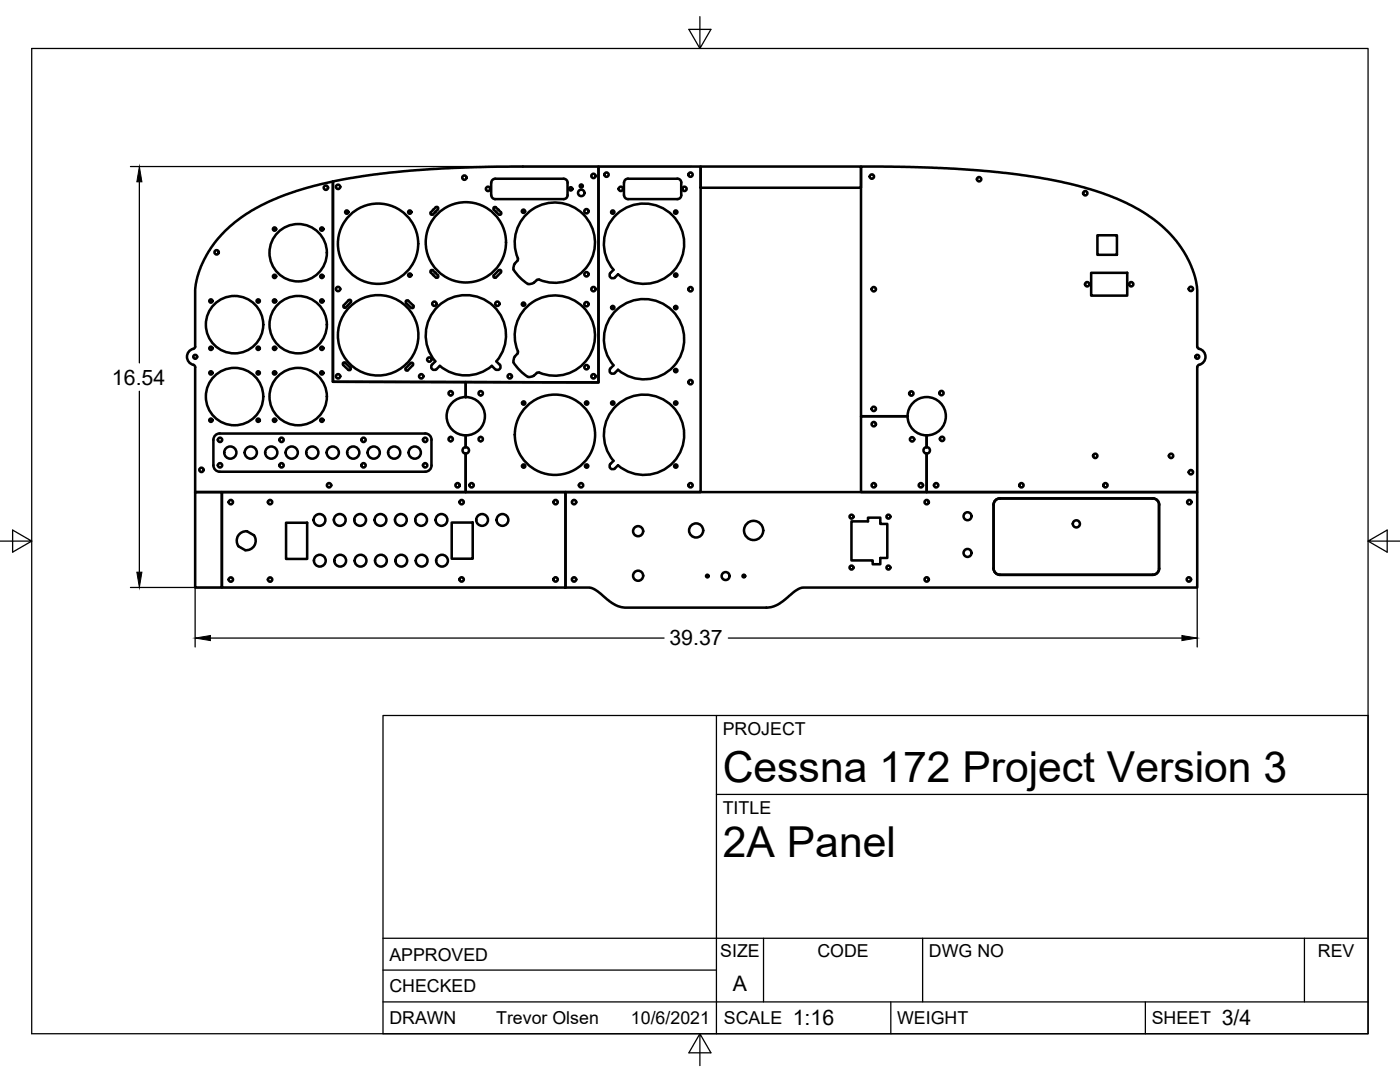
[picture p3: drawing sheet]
<svg xmlns="http://www.w3.org/2000/svg" width="279mm" height="216mm" viewBox="0 0 279 216" stroke-linecap="round" stroke-linejoin="round" font-family="sans-serif">
<!-- layer: Visible -->
<g fill="none" stroke="#000" stroke-width=".51">
<path d="M66.4 36.2l3.5-.7 6-.8 5.9-.6 6.5-.5 11.3-.3 19.8-.1v43.1l-53-.1zM98 38.9a.79 .79 0 0 0 .8 .8h13.7M112.5 35.7h-13.7a.79 .79 0 0 0-.8 .8v2.4M112.5 35.7a.79 .79 0 0 1 .8 .8M113.3 36.5v2.4M113.3 38.9a.79 .79 0 0 1-.8 .8M124.5 36.4v2.5M124.5 38.9a.79 .79 0 0 0 .8 .8h9.9a.79 .79 0 0 0 .8-.8M125.3 35.7h9.9M125.3 35.6a.79 .79 0 0 0-.8 .8M135.2 35.6a.79 .79 0 0 1 .8 .8M136 36.4v2.5"/>
<path d="M139.8 33.2h32v4.3h-32zM86.4 42l-.4 .3a.31 .31 0 0 0 0 .5 .31 .31 0 0 0 .4 0l.4-.4M86.5 41.8l.4-.4a.31 .31 0 0 1 .5 0 .31 .31 0 0 1 0 .4l-.6 .6M86.5 41.8l-.1 .1M86.8 54.4l-.4-.4a.31 .31 0 0 0-.4 0 .31 .31 0 0 0 0 .4l.5 .5M86.8 54.3l.6 .6M87.4 54.9a.31 .31 0 0 1 0 .4 .31 .31 0 0 1-.4 0l-.5-.4M99.4 41.8l-.4-.4a.31 .31 0 0 0-.4 0 .31 .31 0 0 0 0 .4l.5 .6M99.4 41.8l.5 .5M99.5 53.9a.31 .31 0 0 1 .4 0 .31 .31 0 0 1 0 .5l-.9 .9a.3 .3 0 0 1-.4 .1 .3 .3 0 0 1 0-.5zM100 42.3a.31 .31 0 0 1 0 .5 .31 .31 0 0 1-.5 0l-.4-.4M102.7 52.6l-.1 .3a1.48 1.48 0 0 0 .6 1.8l1.7 1.6a1.28 1.28 0 0 0 1.6 .1"/>
<path d="M103.3 52l-.6 .6M103.3 51.5a8 8 0 0 1 6.5-11 8 8 0 0 1 8.9 9.2 8 8 0 0 1-11.2 6.1l-.4 .1M103.4 51.5l-.1 .5M107.1 55.9l-.6 .5M123.1 42.7a8 8 0 0 1 11.1 .3 8 8 0 0 1 .2 11.1 8 8 0 0 1-11.1 .6l-.6 .7a.65 .65 0 0 1-.9 0 .65 .65 0 0 1 0-1l.6-.6a8 8 0 0 1 .7-11.1zM217.8 54.4h7.2v4.6h-7.2zM219 46.9h3.9v3.9h-3.9zM68.9 72.4l1 1M68.9 72.4a.31 .31 0 0 0-.4 0 .31 .31 0 0 0 0 .4l1 1a.31 .31 0 0 0 .4 0 .31 .31 0 0 0 0-.5M69.8 61.2a8 8 0 0 0 0 11.4 8 8 0 0 0 11.3 0M69.8 61.3a8 8 0 0 1 11.4-.1 8 8 0 0 1-.1 11.4M70 60.3l-1 1"/>
<path d="M70 60.3a.31 .31 0 0 0 0-.4 .31 .31 0 0 0-.4 0l-1 1a.3 .3 0 0 0 0 .4 .3 .3 0 0 0 .4 0M81 73.4a.31 .31 0 0 0 0 .5 .31 .31 0 0 0 .4 0M81 60.5l1 .9M81.1 60.5a.3 .3 0 0 1-.1-.5 .3 .3 0 0 1 .5 0l1 1a.31 .31 0 0 1 0 .4 .31 .31 0 0 1-.4 0M81.9 72.5l-.9 1M81.9 72.5a.31 .31 0 0 1 .5 0 .31 .31 0 0 1 0 .4l-1 1M92.9 79.2v-3l26.5 .1v-43.1h20.4v65h-46.9v-7.7M92.9 79.2v-3h-26.5v-40l-3.7 .9-3.6 1-3.6 1.4-3.5 1.5-2.8 1.7-2.4 1.7-1.9 1.8-1.8 1.9-1.4 2-1.4 2.6-.7 1.8-.5 2.1-.2 1.2 .1 11.4-.2 .3a1.7 1.7 0 0 0-1.5 1.7 1.7 1.7 0 0 0 1.5 1.7l.1 .4v24.9h54v-7.7M93 79.2a3.8 3.8 0 0 1 3.8 3.8 3.8 3.8 0 0 1-3.8 3.9M93 79.2a3.8 3.8 0 0 0-3.9 3.8 3.8 3.8 0 0 0 3.9 3.9M98.2 73a8 8 0 0 1-10.4 0l-.7 .7M99.1 72.1l.6 .6"/>
<path d="M99.1 72.1a8 8 0 0 0-.6-11 8 8 0 0 0-11 0 8 8 0 0 0-.6 11l-.7 .6a.64 .64 0 0 0 0 1 .64 .64 0 0 0 .9-.1M99.7 72.7a.65 .65 0 0 1 0 .9 .65 .65 0 0 1-.9 0l-.7-.6M103.3 70.1a8 8 0 0 1 6.5-11.1 8 8 0 0 1 8.9 9.2 8 8 0 0 1-11.2 6.1l-.4 .1M103.4 70.1v.3a1.73 1.73 0 0 0-.2 2.9l1.2 1.2 1 .7M106.5 74.9l-.5 .3h-.6M107.1 74.4l-.6 .6M123.1 61.8a8 8 0 0 1 11.1 .2 8 8 0 0 1 .2 11.1 8 8 0 0 1-11.1 .7l-.6 .6a.64 .64 0 0 1-.9 0 .64 .64 0 0 1 0-.9l.6-.6a8 8 0 0 1 .7-11.1zM38.9 98.2h5.4v19h-5.4zM43.9 86.5h40.9M43.9 86.5a1.28 1.28 0 0 0-1.3 1.3v5a1.28 1.28 0 0 0 1.3 1.3h40.9M44.3 98.2h68.6v19h-68.6zM84.8 86.5a1.25 1.25 0 0 1 1.3 1.3v5a1.28 1.28 0 0 1-1.3 1.3"/>
<path d="M92.9 86.9v2.3M112.9 98.2h126v19h-78.7l-1.4 .7-3.5 2.7-.8 .4-1.3 .2h-29.1l-.8-.3-1.1-.5-2.9-2.4-1.3-.7-5.1-.1zM123.1 80.9a8 8 0 0 1 11.1 .2 8 8 0 0 1 .2 11.1 8 8 0 0 1-11.1 .6l-.6 .7a.64 .64 0 0 1-.9 0 .64 .64 0 0 1 0-.9l.6-.7a8 8 0 0 1 .7-11zM181.1 83.1h-9.3v-49.9l9.9 .1 8.7 .4 7.1 .5 7.3 .9 6.8 1.1 4.6 1.2 5.2 1.7 4.5 2 3.9 2.4 3 2.5 2.6 2.9 1.9 3.3 1 2.3 .6 2.8v11.9a.78 .78 0 0 0 .8 .6 1.69 1.69 0 0 1 .8 1.7 1.69 1.69 0 0 1-1.4 1.4l-.2 .4v24.9h-54v-7.7M181.1 83.1h-9.3v15.1h13.1v-7.7M181.1 83a3.8 3.8 0 0 1 3.8-3.8 3.8 3.8 0 0 1 3.9 3.8 3.8 3.8 0 0 1-3.9 3.9M181.1 83a3.8 3.8 0 0 0 3.8 3.9M184.9 86.9v2.3M199.6 99.5h30.4M199.6 99.4a1.28 1.28 0 0 0-1.3 1.3v12.7M230 99.4a1.28 1.28 0 0 1 1.3 1.3M49.3 106l1.4 .8"/>
<path d="M49.3 106a1.89 1.89 0 0 0-1.8 .9 1.89 1.89 0 0 0 .1 2.1l1.4 .8M50.7 106.8a1.89 1.89 0 0 1 .1 2 1.89 1.89 0 0 1-1.8 1M57.1 104.3h4.2v7.2h-4.2zM90.1 104.3h4.2v7.2h-4.2zM169.9 104h3.3v-.7h2.5v1.2h1.4v6.8h-1.4v1.3h-1.5v-.8h-4.3zM231.3 100.7v12.7M231.3 113.4a1.28 1.28 0 0 1-1.3 1.3h-30.4a1.28 1.28 0 0 1-1.3-1.3"/>
<circle cx="65" cy="37.5" r=".43"/>
<circle cx="67.5" cy="37.3" r=".43"/>
<circle cx="92.7" cy="35.4" r=".43"/>
<circle cx="97.4" cy="37.7" r=".43"/>
<circle cx="113.9" cy="37.7" r=".33"/>
<circle cx="116" cy="38.5" r=".65"/>
<circle cx="116" cy="37.1" r=".31"/>
<circle cx="118.4" cy="35.1" r=".43"/>
<circle cx="121" cy="34.9" r=".43"/>
<circle cx="123.9" cy="37.7" r=".43"/>
<circle cx="136.6" cy="37.7" r=".43"/>
<circle cx="137.8" cy="34.9" r=".43"/>
<circle cx="174" cy="35.2" r=".43"/>
<circle cx="195.4" cy="35.8" r=".43"/>
<circle cx="216.6" cy="38.6" r=".43"/>
<circle cx="43.2" cy="50.3" r=".43"/>
<circle cx="54.8" cy="45.7" r=".33"/>
<circle cx="54.8" cy="55.1" r=".33"/>
<circle cx="59.5" cy="50.4" r="5.7"/>
<circle cx="64.2" cy="45.7" r=".33"/>
<circle cx="64.2" cy="55.1" r=".33"/>
<circle cx="67.5" cy="57.7" r=".43"/>
<circle cx="69.2" cy="42.3" r=".33"/>
<circle cx="75.4" cy="48.6" r="8"/>
<circle cx="81.8" cy="54.9" r=".33"/>
<circle cx="81.8" cy="42.3" r=".33"/>
<circle cx="93" cy="48.4" r="8"/>
<circle cx="104.5" cy="42.2" r=".33"/>
<circle cx="117" cy="42.2" r=".43"/>
<circle cx="117" cy="54.7" r=".43"/>
<circle cx="118.4" cy="57.7" r=".43"/>
<circle cx="122.3" cy="42.3" r=".33"/>
<circle cx="134.9" cy="54.9" r=".33"/>
<circle cx="134.9" cy="42.3" r=".33"/>
<circle cx="137.8" cy="57.7" r=".43"/>
<circle cx="174.4" cy="57.7" r=".43"/>
<circle cx="217" cy="56.7" r=".43"/>
<circle cx="225.8" cy="56.7" r=".43"/>
<circle cx="237.7" cy="57.6" r=".43"/>
<circle cx="39" cy="71.2" r=".39"/>
<circle cx="42.1" cy="74.4" r=".33"/>
<circle cx="42.1" cy="60.1" r=".33"/>
<circle cx="42.1" cy="69.5" r=".33"/>
<circle cx="46.8" cy="79.1" r="5.7"/>
<circle cx="46.8" cy="64.8" r="5.7"/>
<circle cx="51.5" cy="74.4" r=".33"/>
<circle cx="51.5" cy="60.1" r=".33"/>
<circle cx="51.5" cy="69.5" r=".33"/>
<circle cx="54.8" cy="60.1" r=".33"/>
<circle cx="54.8" cy="69.5" r=".33"/>
<circle cx="54.8" cy="74.4" r=".33"/>
<circle cx="59.5" cy="64.8" r="5.7"/>
<circle cx="59.5" cy="79.1" r="5.7"/>
<circle cx="64.2" cy="74.4" r=".33"/>
<circle cx="64.2" cy="69.5" r=".33"/>
<circle cx="64.2" cy="60.1" r=".33"/>
<circle cx="67.5" cy="75.1" r=".43"/>
<circle cx="84.1" cy="75.1" r=".43"/>
<circle cx="85.7" cy="71.7" r=".43"/>
<circle cx="86.7" cy="60.6" r=".43"/>
<circle cx="89.9" cy="78.5" r=".43"/>
<circle cx="95.9" cy="78.5" r=".43"/>
<circle cx="99.3" cy="60.6" r=".43"/>
<circle cx="101.7" cy="75.1" r=".43"/>
<circle cx="104.5" cy="60.7" r=".33"/>
<circle cx="117" cy="60.7" r=".43"/>
<circle cx="117" cy="73.3" r=".43"/>
<circle cx="118.4" cy="75.1" r=".43"/>
<circle cx="122.3" cy="61.4" r=".33"/>
<circle cx="134.9" cy="61.4" r=".33"/>
<circle cx="134.9" cy="73.9" r=".33"/>
<circle cx="137.8" cy="76.3" r=".43"/>
<circle cx="181.9" cy="78.5" r=".43"/>
<circle cx="187.9" cy="78.4" r=".43"/>
<circle cx="238.9" cy="71.2" r=".39"/>
<circle cx="40.2" cy="93.8" r=".43"/>
<circle cx="42.1" cy="83.9" r=".33"/>
<circle cx="43.9" cy="87.8" r=".43"/>
<circle cx="43.9" cy="92.8" r=".43"/>
<circle cx="46" cy="90.3" r="1.22"/>
<circle cx="50" cy="90.3" r="1.22"/>
<circle cx="51.5" cy="83.9" r=".33"/>
<circle cx="54.1" cy="90.3" r="1.22"/>
<circle cx="54.8" cy="83.9" r=".33"/>
<circle cx="56.2" cy="92.8" r=".43"/>
<circle cx="56.2" cy="87.8" r=".43"/>
<circle cx="58.2" cy="90.3" r="1.22"/>
<circle cx="62.3" cy="90.3" r="1.22"/>
<circle cx="64.2" cy="83.9" r=".33"/>
<circle cx="65.7" cy="96.8" r=".43"/>
<circle cx="66.4" cy="90.3" r="1.22"/>
<circle cx="70.5" cy="90.3" r="1.22"/>
<circle cx="72.5" cy="87.8" r=".43"/>
<circle cx="72.5" cy="92.8" r=".43"/>
<circle cx="74.6" cy="90.3" r="1.22"/>
<circle cx="78.7" cy="90.3" r="1.22"/>
<circle cx="82.8" cy="90.3" r="1.22"/>
<circle cx="84.8" cy="92.8" r=".43"/>
<circle cx="84.8" cy="87.8" r=".43"/>
<circle cx="89.9" cy="87.6" r=".43"/>
<circle cx="91.3" cy="96.8" r=".43"/>
<circle cx="93" cy="89.9" r=".65"/>
<circle cx="94.1" cy="96.8" r=".43"/>
<circle cx="95.9" cy="87.6" r=".43"/>
<circle cx="104.5" cy="80.4" r=".33"/>
<circle cx="104.5" cy="93" r=".33"/>
<circle cx="110.8" cy="86.8" r="8"/>
<circle cx="116" cy="96.8" r=".43"/>
<circle cx="117.1" cy="93" r=".33"/>
<circle cx="117.1" cy="80.4" r=".33"/>
<circle cx="122.3" cy="80.4" r=".33"/>
<circle cx="134.9" cy="80.4" r=".33"/>
<circle cx="134.9" cy="93" r=".33"/>
<circle cx="137.8" cy="96.8" r=".43"/>
<circle cx="174.4" cy="96.8" r=".43"/>
<circle cx="174.4" cy="84.6" r=".43"/>
<circle cx="174.4" cy="81.6" r=".43"/>
<circle cx="182" cy="87.7" r=".43"/>
<circle cx="183.8" cy="96.8" r=".43"/>
<circle cx="184.9" cy="89.9" r=".65"/>
<circle cx="186.8" cy="96.8" r=".43"/>
<circle cx="188" cy="87.6" r=".43"/>
<circle cx="203.8" cy="96.8" r=".43"/>
<circle cx="218.6" cy="91" r=".43"/>
<circle cx="220.6" cy="96.8" r=".43"/>
<circle cx="233.7" cy="91" r=".43"/>
<circle cx="237.7" cy="94.2" r=".43"/>
<circle cx="46.1" cy="100.2" r=".43"/>
<circle cx="46.1" cy="115.6" r=".43"/>
<circle cx="53.9" cy="100.2" r=".43"/>
<circle cx="53.9" cy="115.6" r=".43"/>
<circle cx="63.8" cy="103.7" r="1.17"/>
<circle cx="63.8" cy="111.9" r="1.17"/>
<circle cx="67.8" cy="103.7" r="1.17"/>
<circle cx="67.9" cy="111.9" r="1.17"/>
<circle cx="71.9" cy="103.7" r="1.17"/>
<circle cx="72" cy="111.9" r="1.17"/>
<circle cx="75.9" cy="103.7" r="1.17"/>
<circle cx="76" cy="111.9" r="1.17"/>
<circle cx="80" cy="103.7" r="1.17"/>
<circle cx="80.1" cy="111.9" r="1.17"/>
<circle cx="84" cy="103.7" r="1.17"/>
<circle cx="84.1" cy="111.9" r="1.17"/>
<circle cx="88.1" cy="103.7" r="1.17"/>
<circle cx="88.2" cy="111.9" r="1.17"/>
<circle cx="92.1" cy="100.2" r=".43"/>
<circle cx="92.1" cy="115.6" r=".43"/>
<circle cx="96.2" cy="103.7" r="1.17"/>
<circle cx="100.3" cy="103.7" r="1.17"/>
<circle cx="110.9" cy="100.2" r=".43"/>
<circle cx="110.9" cy="115.6" r=".43"/>
<circle cx="114.6" cy="115.6" r=".43"/>
<circle cx="114.6" cy="100.2" r=".43"/>
<circle cx="127.3" cy="114.9" r="1.01"/>
<circle cx="127.3" cy="106" r="1.01"/>
<circle cx="138.9" cy="105.8" r="1.41"/>
<circle cx="141.2" cy="114.9" r=".26"/>
<circle cx="144.8" cy="114.9" r=".79"/>
<circle cx="148.5" cy="114.9" r=".26"/>
<circle cx="150.4" cy="105.8" r="1.92"/>
<circle cx="169.9" cy="113.3" r=".39"/>
<circle cx="169.9" cy="103.1" r=".39"/>
<circle cx="177.3" cy="103.1" r=".39"/>
<circle cx="177.3" cy="113.3" r=".39"/>
<circle cx="184.9" cy="115.6" r=".43"/>
<circle cx="184.9" cy="100.2" r=".43"/>
<circle cx="193.1" cy="103" r=".79"/>
<circle cx="193.1" cy="110.3" r=".79"/>
<circle cx="214.8" cy="104.5" r=".71"/>
<circle cx="237.3" cy="115.6" r=".43"/>
<circle cx="237.4" cy="100.2" r=".43"/>
</g>
<!-- layer: Titleblock -->
<path d="M76.4 142.8h196.6v63.5h-196.6zM143 158.5h130M143 142.8v63.5M76.4 199.9h196.6M76.4 193.6h66.6M76.4 187.2h196.6M152.4 187.2v12.7M177.8 199.9v6.4M184.1 187.2v12.7M228.6 199.9v6.4M260.3 187.2v12.7" fill="none" stroke="#000" stroke-width=".25"/>
<!-- layer: Border -->
<path d="M6.3 9.7h266.7v196.6h-266.7zM139.7 3.3v6.4l2.2-3.8h-4.4l2.2 3.8M0 108h6.3l-3.8-2.2v4.4l3.8-2.2M273 108l3.8 2.2v-4.4l-3.8 2.2h6.4M139.7 206.3l-2.2 3.8h4.4l-2.2-3.8v6.3" fill="none" stroke="#000" stroke-width=".25"/>
<!-- layer: FD_Dimensions -->
<path d="M26 33.2h112M27.8 36.3v36.1M27.8 78.1v36.1M38.9 99.9v29.2M238.9 99.9v29.2M26 117.2h85.1M42 127.3h90.5M145.4 127.3h90.5" fill="none" stroke="#000" stroke-width=".25"/>
<path d="M27.8 33.2l.5 3.1h-1zM27.3 114.2h1l-.5 3zM38.9 127.3l3.1-.5v1zM235.9 126.8l3 .5-3 .5z" fill="#000" stroke="#000" stroke-width=".2"/>
<g font-size="8.5">
<text x="144.3" y="156">Cessna 172 Project Version 3</text>
<text x="144.3" y="171">2A Panel</text>
</g>
<g font-size="4.3">
<text x="22.4" y="76.7">16.54</text>
<text x="133.6" y="128.8">39.37</text>
<text x="146.3" y="197.7">A</text>
<text x="158.2" y="204.6">1:16</text>
<text x="243.8" y="204.6">3/4</text>
</g>
<g font-size="3.5">
<text x="144.3" y="146.6">PROJECT</text>
<text x="144.3" y="162.3">TITLE</text>
<text x="77.7" y="191.7">APPROVED</text>
<text x="143.7" y="191">SIZE</text>
<text x="163.1" y="191">CODE</text>
<text x="185.4" y="191">DWG NO</text>
<text x="263" y="191">REV</text>
<text x="77.7" y="198">CHECKED</text>
<text x="77.7" y="204.4">DRAWN</text>
<text x="99" y="204.4">Trevor Olsen</text>
<text x="125.9" y="204.4">10/6/2021</text>
<text x="144.5" y="204.4">SCALE</text>
<text x="179" y="204.4">WEIGHT</text>
<text x="229.8" y="204.4">SHEET</text>
</g>
</svg>
